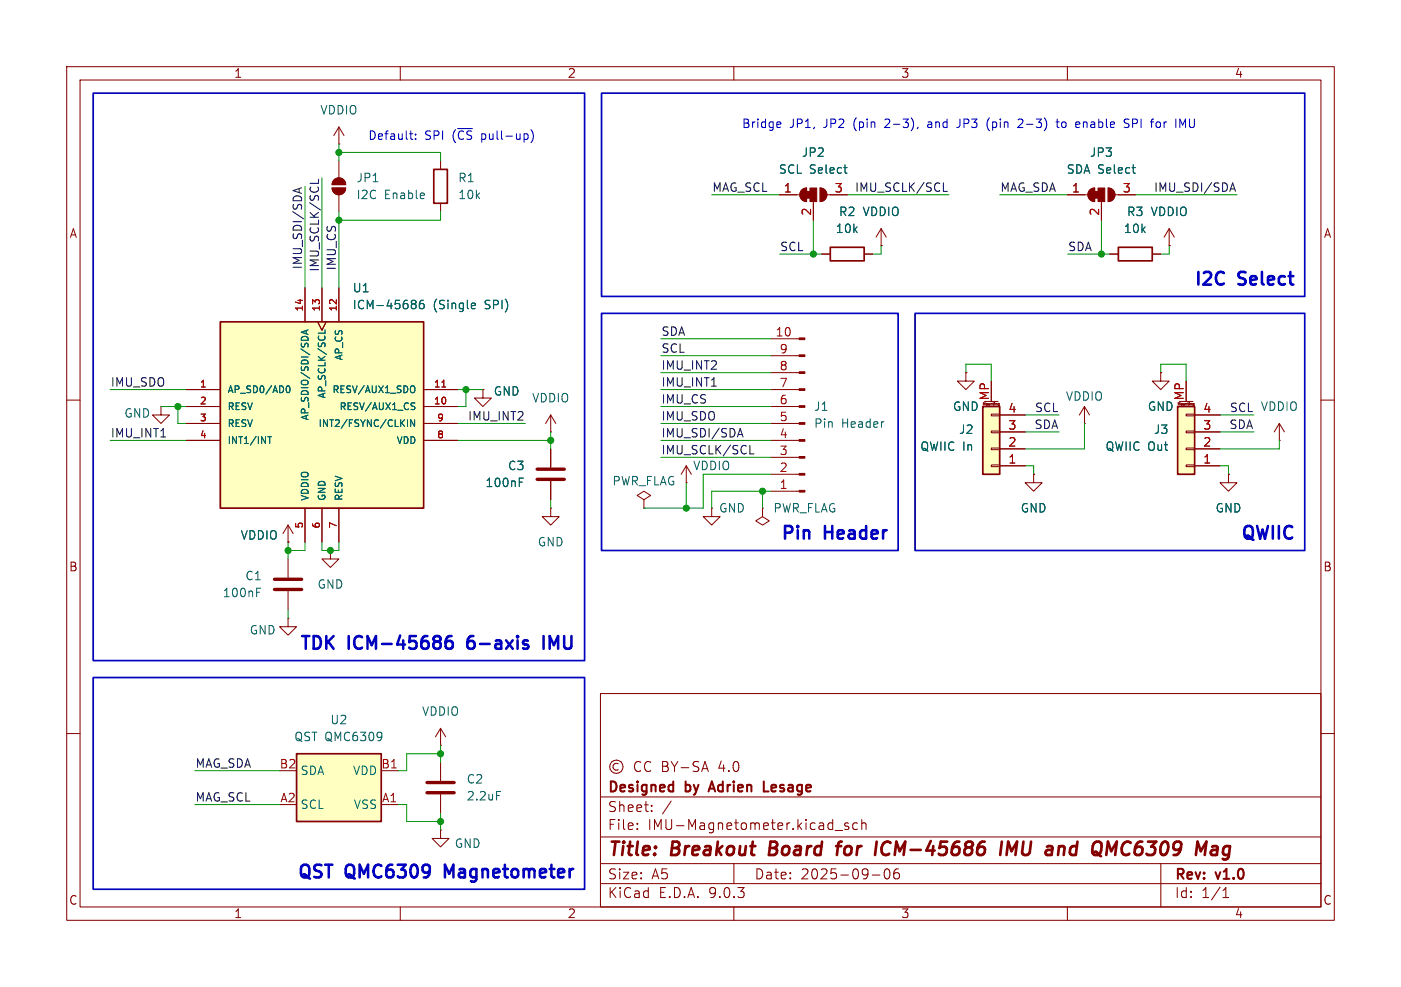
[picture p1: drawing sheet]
<svg xmlns="http://www.w3.org/2000/svg" width="210mm" height="148mm" viewBox="0 0 210 148" stroke-linecap="round" stroke-linejoin="round" font-family="sans-serif">
<g fill="none" stroke="#840000" stroke-width=".15">
<path d="M10 10h190v128h-190zM12 12h186v124h-186zM60 10v2M110 10v2M160 10v2M72.4 58.4v1.3h-1.3l1.3 1.3 1.3-1.3h-1.3M72.4 58.4h.1M10 60h2M43.2 78.7l-.8 1.3M43.2 78.7l.7 1.3M43.2 78.7v2.6M96.5 74.9l1-.6-1-.6-1 .6 1 .6v1.3"/>
<path d="M96.5 76.2h.1M191.8 66h.1M191.8 63.5l-.8 1.3M191.8 63.5l.7 1.3M191.8 63.5v2.5M198 60h2M43.2 81.3h.1M10 110h2M66 111.8h.1M66 109.2l-.7 1.3M66 109.2l.8 1.3M66 109.2v2.6"/>
<path d="M66 114.3v2.8M66 119.1v2.8M90 104h108v32h-108zM90 119.5h108M92.7 114.5a.52 .52 0 0 0-.8 .5 .52 .52 0 0 0 .8 .4M96 114.3a.6 .6 0 0 0-.7 0 .6 .6 0 0 0-.2 .7 .56 .56 0 0 0 .3 .6 .56 .56 0 0 0 .6-.1M97.5 114.3a.6 .6 0 0 0-.7 0 .6 .6 0 0 0-.2 .7 .56 .56 0 0 0 .3 .6 .56 .56 0 0 0 .6-.1M99.3 114.2h.5l.2 .1 .1 .3-.3 .3a.4 .4 0 0 1 .4 .4 .4 .4 0 0 1-.3 .4h-.6zM99.3 114.9h.5M100.6 114.2l.5 .8M101.1 115v.7M101.6 114.2l-.5 .8"/>
<path d="M102.1 115.1h1.2M104.8 114.3l-.6-.1-.2 .1-.1 .3a.71 .71 0 0 0 .7 .4l.2 .3-.2 .3h-.7M105.2 115.7l.5-1.5 .5 1.5M105.3 115.3h.7M198 110h2M60 136v2M90 132.5h108M90 129.5h108M90 125.5h108M95.5 124.2v.2M95.5 123.5v.1M97.7 121.5v.2"/>
<path d="M97.7 120.8v.1M100.6 120.1l-1.3 1.9M110 136v2M110 129.5v3M125.2 124.5h1.1M127.2 123.5l-.4-.1-.2 .2 .1 .2 .5 .2v.3h-.6M128.5 123.5l-.4-.1-.3 .3v.4l.2 .2h.5M129.2 123.5a.37 .37 0 0 1 .6 .1v.8M129.2 122.9v1.5M130.8 131.2h1.1M132.7 130.4l.3-.1a.94 .94 0 0 1 0 1.5h-.1a.91 .91 0 0 1-.2-1.4zM134.7 130.3a.59 .59 0 0 0-.7 .6v.6l.1 .2 .4 .1 .3-.2v-.5l-.1-.2h-.4l-.3 .2"/>
<path d="M160 136v2M174 129.5v6.5M183.3 134.6h.9M183.3 133.5l.5-.4v1.5"/>
<circle cx="92.4" cy="115" r="1"/>
</g>
<path d="M115.5 126.2l-.2 2h.7M125.3 126.9h.8M126.2 126.2l-.4 .1-.1 .2-.3 1.7M132.9 126.2a1.2 1.2 0 0 0-.5 1.9l.5 .1M150.2 126.2l-.3 2M150.9 128.2l.2-2 .5 1.4 .9-1.4-.3 2M159.3 126.9l.3 .3-.2 1M166.6 127.6l.8-1.4-.2 2M182.3 126.9l.2 .3-.1 1M182.5 127.4h-.2M184.2 128.5a.6 .6 0 0 1-.9 .3M184.2 126.9a.66 .66 0 0 0-.8 .4l-.1 .5 .2 .3 .1 .1 .6-.1" fill="none" stroke="#840000" stroke-width=".4"/>
<path d="M106.3 118.3h.8M106.7 117.2l-.5 1.5M114.5 117.2v1.5h.7" fill="none" stroke="#840000" stroke-width=".3"/>
<path d="M64 117.3h4.1M64 118.9h4.1" fill="none" stroke="#840000" stroke-width=".51"/>
<path d="M74.4 118.7h.6" fill="none" stroke="#006464" stroke-width=".15"/>
<path d="M44.4 113h12.7v10.2h-12.7z" fill="#ffffc2"/>
<path d="M44.4 113h12.7v10.2h-12.7z" fill="none" stroke="#840000" stroke-width=".25"/>
<path d="M57.1 115.6h2.6M57.1 120.7h2.6M66 124.5v1.2h1.3l-1.3 1.3-1.2-1.3h1.2M66 124.5h.1" fill="none" stroke="#840000" stroke-width=".15"/>
<path d="M33 48.3h30.5v27.9h-30.5z" fill="#ffffc2"/>
<path d="M124.5 37.1h5v2h-5zM33 48.3h30.5v27.9h-30.5z" fill="none" stroke="#840000" stroke-width=".25"/>
<g fill="none" stroke="#840000" stroke-width=".15">
<path d="M50.8 19.1v2.5M50.8 19.1l-.8 1.2M50.8 19.1l.8 1.2M50.8 21.6h.1M116.8 29.2h3.1M120.2 28.5l.4-.2 .3-.1v2a1.02 1.02 0 0 1-.9-.6 1.02 1.02 0 0 1 .2-1.1zM121.9 30.2v2.8M122.9 28.2a1.02 1.02 0 0 1 1 1 1.02 1.02 0 0 1-1 1zM123.2 38.1h1.3M124 29.2h3M129.5 38.1h1.3M132.1 36.8h.1"/>
<path d="M132.1 34.3l-.8 1.3M132.1 34.3l.7 1.3M132.1 34.3v2.5M160 29.2h3.1M163.4 28.5l.3-.2 .4-.1v2a1.02 1.02 0 0 1-.9-.6 1.02 1.02 0 0 1 .2-1.1zM165.1 30.2v2.8M166.1 28.2a1.02 1.02 0 0 1 1 1 1.02 1.02 0 0 1-1 1zM167.1 29.2h3.1M27.9 58.4h5.1M45.7 43.2v5.1M47.6 48.3l.7 1.2 .6-1.2M48.3 43.2v5.1"/>
<path d="M50.8 43.2v5.1M63.5 58.4h5.1M115.6 58.4h4.2M115.6 55.9h4.2M115.6 53.3h4.2M115.6 50.8h4.2M24.1 61v1.2h1.3l-1.3 1.3-1.2-1.3h1.2M24.1 61h.1M27.9 66h5.1M27.9 63.5h5.1M27.9 61h5.1M45.7 76.2v5.1"/>
<path d="M48.3 76.2v5.1M50.8 76.2v5.1M63.5 66h5.1M63.5 63.5h5.1M63.5 61h5.1M82.5 64.8h.1M82.5 76.2v1.3h1.3l-1.3 1.2-1.2-1.2h1.2M82.5 76.2h.1M82.5 62.2l-.7 1.3M82.5 62.2l.8 1.3M82.5 62.2v2.6M82.5 67.3v2.8"/>
<path d="M82.5 72.1v2.8M106.7 76.2v1.3h1.2l-1.2 1.2-1.3-1.2h1.3M106.7 76.2h.1M115.6 66h4.2M115.6 63.5h4.2M115.6 61h4.2M115.6 73.7h4.2M115.6 71.1h4.2M115.6 68.6h4.2M43.2 92.7v1.3h1.2l-1.2 1.3-1.3-1.3h1.3M43.2 92.7h.1M43.2 83.8v2.8"/>
<path d="M43.2 88.6v2.8M49.5 82.6v1.2h-1.2l1.2 1.3 1.3-1.3h-1.3M49.5 82.6h.1"/>
</g>
<g fill="none" stroke="#006464" stroke-width=".15">
<path d="M126.5 25.1h.5M126.7 25.9l.3 .1M169.7 25.1h.5M169.9 25.9l.3 .1M43 57.9h.1a.54 .54 0 0 1 .4 .5 .54 .54 0 0 1-.4 .5l-.1-.1M45.3 50.5l.3-.1 .4 .1M45.9 49.6v.5M46.2 49.5l-1 .3 1 .4M48.7 49.5v.5M61.8 57.9a.34 .34 0 0 1 .4 .3v.3a.34 .34 0 0 1-.4 .4M61.9 45h.2l.3 .3-.3 .3M61.9 45.6h.2"/>
<path d="M62.1 45.6l.3 .2v.3l-.1 .1-.4 .1M63.5 45a.5 .5 0 0 0-.6 .6v.5l.1 .1 .3 .1 .2-.1 .1-.4-.1-.2-.4-.1-.2 .3M70.8 45.5h.4l.1 .3-.6 .1M71.2 46.2l-.4 .1M40.1 65.5h.6M40.4 65.5v1M61.1 62.9v1.1M61.8 60.9l.3 .1 .1 .2-.2 .2h-.2M61.8 60.4l.4 .1M62.1 62.9v1.1l-.5-1.1v1.1M77.8 72.3h.5M77.8 71.7h.6"/>
<path d="M38.5 88.8h.4M38.5 88.2h.6"/>
</g>
<path d="M66.2 58h.6" fill="none" stroke="#a90000" stroke-width=".15"/>
<path d="M80.5 70.4h4.1M80.5 71.9h4.1M41.1 86.9h4.1M41.1 88.4h4.1" fill="none" stroke="#840000" stroke-width=".51"/>
<g fill="#840000" stroke="#840000" stroke-width=".15">
<path d="M119.8 73.5h.8v.3h-.8z"/>
<path d="M119.8 71h.8v.2h-.8z"/>
<path d="M119.8 68.5h.8v.2h-.8z"/>
<path d="M119.8 65.9h.8v.3h-.8z"/>
<path d="M119.8 63.4h.8v.2h-.8z"/>
<path d="M119.8 60.8h.8v.3h-.8z"/>
<path d="M119.8 58.3h.8v.2h-.8z"/>
<path d="M119.8 55.8h.8v.2h-.8z"/>
<path d="M119.8 53.2h.8v.3h-.8z"/>
<path d="M119.8 50.7h.8v.2h-.8z"/>
<path d="M120.9 28.7h.5v1h-.5z"/>
<path d="M120.2 28.5l.4-.2 .3-.1v2a1.02 1.02 0 0 1-.9-.6 1.02 1.02 0 0 1 .2-1.1z"/>
<path d="M121.4 28.2h1v2h-1z"/>
<path d="M122.9 28.2a1.02 1.02 0 0 1 1 1 1.02 1.02 0 0 1-1 1z"/>
<path d="M164.1 28.7h.5v1h-.5z"/>
<path d="M163.4 28.5l.3-.2 .4-.1v2a1.02 1.02 0 0 1-.9-.6 1.02 1.02 0 0 1 .2-1.1z"/>
<path d="M164.6 28.2h1v2h-1z"/>
<path d="M166.1 28.2a1.02 1.02 0 0 1 1 1 1.02 1.02 0 0 1-1 1z"/>
</g>
<path d="M176.5 61h2.6v10.1h-2.6z" fill="#ffffc2"/>
<path d="M167.6 37.1h5.1v2h-5.1zM176.5 61h2.6v10.1h-2.6z" fill="none" stroke="#840000" stroke-width=".25"/>
<g fill="none" stroke="#840000" stroke-width=".15">
<path d="M49.8 28.2h2a1.02 1.02 0 0 1-1 1 1.02 1.02 0 0 1-1-1zM50.1 27a1.02 1.02 0 0 1 1.1-.2 1.02 1.02 0 0 1 .6 .9h-2zM50.8 24.1v2.6M50.8 29.2v2.6M166.4 38.1h1.2M172.7 38.1h1.3M144.8 55.9v1.3h1.2l-1.2 1.2-1.3-1.2h1.3M144.8 55.9h.1M177.8 57.2v3M102.9 72.4h.1M102.9 69.9l-.8 1.2M102.9 69.9l.7 1.2"/>
<path d="M102.9 69.9v2.5M176.6 60.7v-.3l.1 .2 .2-.2v.3M176.8 60.2h2M177.8 69.7h1.3v.3h-1.3zM177.8 67.2h1.3v.2h-1.3zM177.8 64.6h1.3v.3h-1.3zM177.8 62.1h1.3v.3h-1.3zM178.1 60.4v.3M178.3 60.4h.1M178.8 60.5v.2h.2M178.8 60.5h.1M178.8 60.5h.2"/>
<path d="M179 60.5v.3l-.2 .1M179.1 69.9h3.8M179.1 67.3h3.8M179.1 64.8h3.8M179.1 62.2h3.8"/>
</g>
<g fill="#840000" stroke="#840000" stroke-width=".15">
<path d="M49.8 28.2h2a1.02 1.02 0 0 1-1 1 1.02 1.02 0 0 1-1-1z"/>
<path d="M50.1 27a1.02 1.02 0 0 1 1.1-.2 1.02 1.02 0 0 1 .6 .9h-2z"/>
</g>
<path d="M147.3 61h2.6v10.1h-2.6z" fill="#ffffc2"/>
<path d="M65 25.4h2.1v5.1h-2.1zM147.3 61h2.6v10.1h-2.6z" fill="none" stroke="#840000" stroke-width=".25"/>
<g fill="none" stroke="#840000" stroke-width=".15">
<path d="M66 24.1v1.3M66 30.5v1.3M116.8 29.2h2.6M121.9 30.5v2.5M123.2 38.1h1.3M124.5 29.2h2.5M129.5 38.1h1.3M132.1 36.8h.1M160 29.2h2.6M165.1 30.5v2.5M166.4 38.1h1.2M167.6 29.2h2.6"/>
<path d="M172.7 38.1h1.3M175.3 36.8h.1M175.3 34.3l-.8 1.3M175.3 34.3l.7 1.3M175.3 34.3v2.5M27.9 58.4h5.1M45.7 43.2v5.1M47.6 48.3l.7 1.2 .6-1.2M48.3 43.2v5.1M50.8 43.2v5.1M63.5 58.4h5.1M72.4 58.4h.1"/>
<path d="M144.8 55.9h.1M148.6 57.2v3M174 55.9v1.3h1.3l-1.3 1.2-1.3-1.2h1.3M174 55.9h.1M177.8 57.2v3M27.9 66h5.1M27.9 63.5h5.1M27.9 61h5.1M45.7 76.2v5.1M48.3 76.2v5.1M50.8 76.2v5.1M63.5 66h5.1"/>
<path d="M63.5 63.5h5.1M63.5 61h5.1M82.5 67.3v2.8M82.5 72.1v2.8M114.3 76.2v1.3l1 .6-1 .6-1-.6 1-.6M114.3 76.2h.1M147.4 60.7v-.3l.1 .2 .2-.2v.3M147.6 60.2h2M148.6 69.7h1.3v.3h-1.3zM148.6 67.2h1.3v.2h-1.3zM148.6 64.6h1.3v.3h-1.3zM148.6 62.1h1.3v.3h-1.3z"/>
<path d="M148.9 60.4v.3M149.1 60.4h.1M149.8 60.5v.3l-.2 .1M149.8 60.5l-.2 .1v.1h.2M149.9 69.9h3.8M149.9 67.3h3.8M149.9 64.8h3.8M149.9 62.2h3.8M154.9 71.1v1.3h1.3l-1.3 1.3-1.2-1.3h1.2M154.9 71.1h.1M162.6 63.5h.1M162.6 61l-.8 1.2"/>
<path d="M162.6 61l.7 1.2M162.6 61v2.5M179.1 69.9h3.8M179.1 67.3h3.8M179.1 64.8h3.8M179.1 62.2h3.8M184.1 71.1v1.3h1.3l-1.3 1.3-1.2-1.3h1.2M184.1 71.1h.1M43.2 81.3h.1"/>
</g>
<path d="M44.8 28.3v.6M45.2 28.2l-1.3 .4M47.7 26.9v.6M141.4 28.7h.6M184.5 28.3h.6M184.8 27.4l.4 1.3M110.7 65.2h.6M111 64.3l.4 1.2M112.4 68.1h.6" fill="none" stroke="#0f0f0f" stroke-width=".15"/>
<g fill="none" stroke="#009600" stroke-width=".15">
<path d="M45.7 27.9v15.3M48.3 26.7v16.5M50.8 21.6v2.5M50.8 31.8v11.4M50.8 22.9h15.2v1.2M66 31.8v1.2h-15.2M106.7 29.2h10.1M116.8 38.1h6.4M121.9 33v5.1M127 29.2h15.2M132.1 36.8v1.3h-1.3M149.9 29.2h10.1"/>
<path d="M160 38.1h6.4M165.1 33v5.1M170.2 29.2h15.2M175.3 36.8v1.3h-1.3M16.5 58.4h11.4M68.6 58.4h3.8M69.8 58.4v2.6h-1.2M99.1 58.4h16.5M99.1 53.3h16.5M99.1 50.8h16.5M99.1 55.9h16.5M144.8 55.9v-1.3h3.8v2.6"/>
<path d="M174 55.9v-1.3h3.8v2.6M16.5 66h11.4M24.1 61h3.8M26.7 61v2.5h1.2M68.6 63.5h10.1M68.6 66h13.9M82.5 64.8v2.5M82.5 74.9v1.3M99.1 61h16.5M99.1 63.5h16.5M99.1 66h16.5M99.1 68.6h16.5"/>
<path d="M102.9 72.4v3.8M114.3 73.7v2.5M115.6 71.1h-10.2v5.1h-8.9M115.6 73.7h-8.9v2.5M153.7 69.9h1.2v1.2M153.7 64.8h5M153.7 62.2h5M162.6 63.5v3.8h-8.9M182.9 69.9h1.2v1.2M182.9 64.8h5.1M182.9 62.2h5.1M191.8 66v1.3h-8.9"/>
<path d="M43.2 81.3v2.5M43.2 91.4v1.3M45.7 81.3v1.3h-2.5M48.3 81.3v1.3h2.5v-1.3M29.2 115.6h12.7M66 111.8v2.5M66 113h-5v2.6h-1.3M29.2 120.7h12.7M59.7 120.7h1.3v2.5h5M66 121.9v2.6"/>
</g>
<g fill="none" stroke="#0000c2" stroke-width=".15">
<path d="M79.6 19.5a1.46 1.46 0 0 1 0 1.9M116.6 18.3h.4v.3l-.6 .1M117 19.1h-.4M137.6 19.1l-.1 .2M139.2 18.3h-.1M139.2 18.6a.25 .25 0 0 0-.1 .3 .25 .25 0 0 0 .1 .2M143.8 18.9l-.4 .2M147.9 18.8l.2 .4 .2 .4M148.3 17.7l-.2 .3-.2 .5M152.6 18l.5-.1 .2 .2M153.3 18.2l-.8 .9h.8M158.3 18.3h.5"/>
<path d="M158.5 17.9v1l.3 .2M159.4 18.3l-.3 .2v.4l.3 .2M168.8 18.5l.3 .1 .1 .3-.2 .2h-.3M168.8 17.9h.4M169.8 18.5h.5M170.3 17.9h-.5v1.2M173.7 18.3l.3 .2v.4l-.3 .2M177.3 18.8l.4-.9v1.2M61.4 20.1h.5M61.6 20.8l.3 .1M62.3 20.8v.1M62.3 20.1v.1"/>
<path d="M78.7 20.1h.3l.2 .2-.1 .5-.4 .1"/>
</g>
<path d="M66 95.6l.1 .1-.1 .3M66 96.4l.1 .2-.1 .5M67.7 95.4a.75 .75 0 0 0-.9 .8v.7l.2 .3 .5 .1 .3-.2 .1-.6-.2-.3-.5-.1-.4 .4M78.9 96.7l.3 .2-.1 .3-.2 .1M78.9 96l.2 .1M81.5 95.4v1.9" fill="none" stroke="#0000c2" stroke-width=".38"/>
<path d="M14 14h73.6v85.1h-73.6zM90.2 14h105.4v30.5h-105.4zM90.2 47h44.4v35.6h-44.4zM137.2 47h58.4v35.6h-58.4zM14 101.6h73.6v31.8h-73.6z" fill="none" stroke="#0000c2" stroke-width=".25"/>
<g fill="none" stroke="#006464" stroke-width=".15">
<path d="M126.5 25.1h.5M126.7 25.9l.3 .1M169.7 25.1h.5M169.9 25.9l.3 .1M43 57.9h.1a.54 .54 0 0 1 .4 .5 .54 .54 0 0 1-.4 .5l-.1-.1M45.3 50.5l.3-.1 .4 .1M45.9 49.6v.5M46.2 49.5l-1 .3 1 .4M48.7 49.5v.5M61.8 57.9a.34 .34 0 0 1 .4 .3v.3a.34 .34 0 0 1-.4 .4M61.9 45h.2l.3 .3-.3 .3M61.9 45.6h.2"/>
<path d="M62.1 45.6l.3 .2v.3l-.1 .1-.4 .1M63.5 45a.5 .5 0 0 0-.6 .6v.5l.1 .1 .3 .1 .2-.1 .1-.4-.1-.2-.4-.1-.2 .3M70.8 45.5h.4l.1 .3-.6 .1M71.2 46.2l-.4 .1M40.1 65.5h.6M40.4 65.5v1M61.1 62.9v1.1M61.8 60.9l.3 .1 .1 .2-.2 .2h-.2M61.8 60.4l.4 .1M62.1 62.9v1.1l-.5-1.1v1.1M77.8 72.3h.5M77.8 71.7h.6"/>
</g>
<path d="M66.2 58h.6" fill="none" stroke="#a90000" stroke-width=".15"/>
<g fill="#009600" stroke="#009600" stroke-width=".15">
<circle cx="165.1" cy="38.1" r=".46"/>
<circle cx="50.8" cy="22.9" r=".46"/>
<circle cx="114.3" cy="73.7" r=".46"/>
<circle cx="66" cy="123.2" r=".46"/>
<circle cx="66" cy="113" r=".46"/>
<circle cx="50.8" cy="33" r=".46"/>
<circle cx="82.5" cy="66" r=".46"/>
<circle cx="102.9" cy="76.2" r=".46"/>
<circle cx="121.9" cy="38.1" r=".46"/>
<circle cx="69.8" cy="58.4" r=".46"/>
<circle cx="26.7" cy="61" r=".46"/>
<circle cx="49.5" cy="82.6" r=".46"/>
<circle cx="43.2" cy="82.6" r=".46"/>
</g>
<g font-size="2.8" fill="#840000">
<text x="91" y="128.9">Title:</text>
<text x="100.7" y="128.9">Breakout</text>
<text x="116.1" y="128.9">Board</text>
<text x="127.1" y="128.9">for</text>
<text x="133.6" y="128.9">ICM-45686</text>
<text x="153.2" y="128.9">IMU</text>
<text x="160.9" y="128.9">and</text>
<text x="168.6" y="128.9">QMC6309</text>
<text x="184.9" y="128.9">Mag</text>
</g>
<g font-size="2.7" fill="#0000c2">
<text x="178.7" y="42.9">I2C</text>
<text x="185.5" y="42.9">Select</text>
<text x="116.7" y="81">Pin</text>
<text x="123.5" y="81">Header</text>
<text x="185.7" y="81">QWIIC</text>
<text x="44.6" y="97.5">TDK</text>
<text x="52.1" y="97.5">ICM-45686</text>
<text x="70.7" y="97.5">6-axis</text>
<text x="82.8" y="97.5">IMU</text>
<text x="44.2" y="131.8">QST</text>
<text x="51.7" y="131.8">QMC6309</text>
<text x="67.3" y="131.8">Magnetometer</text>
</g>
<g font-size="2.1" fill="#840000">
<text x="91" y="119.2">Designed</text>
<text x="102.8" y="119.2">by</text>
<text x="107.1" y="119.2">Adrien</text>
<text x="107.8" y="116">4.0</text>
<text x="115.7" y="119.2">Lesage</text>
<text x="91" y="124.7">File:</text>
<text x="91" y="122">Sheet:</text>
<text x="97.1" y="124.7">IMU-Magnetometer.kicad_sch</text>
<text x="91" y="134.9">KiCad</text>
<text x="91" y="132.1">Size:</text>
<text x="97.7" y="132.1">A5</text>
<text x="98.7" y="134.9">E.D.A.</text>
<text x="106.3" y="134.9">9.0.3</text>
<text x="113" y="132.1">Date:</text>
<text x="120" y="132.1">2025-09-06</text>
<text x="176" y="132.3">Rev:</text>
<text x="176" y="134.9">Id:</text>
<text x="180.1" y="134.9">1/1</text>
<text x="182.4" y="132.3">v1.0</text>
</g>
<g font-size="1.8" fill="#840000">
<text x="35" y="11.9">1</text>
<text x="85" y="11.9">2</text>
<text x="135" y="11.9">3</text>
<text x="185" y="11.9">4</text>
<text x="10.3" y="35.9">A</text>
<text x="198.4" y="35.9">A</text>
<text x="10.3" y="85.9">B</text>
<text x="198.3" y="85.9">B</text>
<text x="10.3" y="135.9">C</text>
<text x="35" y="137.9">1</text>
<text x="85" y="137.9">2</text>
<text x="135" y="137.9">3</text>
<text x="185" y="137.9">4</text>
<text x="198.3" y="135.9">C</text>
</g>
<g font-size="1.8" fill="#006464">
<text x="47.9" y="17.4">VDDIO</text>
<text x="120.1" y="23.7">JP2</text>
<text x="163.3" y="23.7">JP3</text>
<text x="53.3" y="27.5">JP1</text>
<text x="68.6" y="27.5">R1</text>
<text x="116.6" y="26.3">SCL Select</text>
<text x="159.8" y="26.3">SDA Select</text>
<text x="53.3" y="30.1">I2C</text>
<text x="57.6" y="30.1">Enable</text>
<text x="68.6" y="30.1">10k</text>
<text x="125.2" y="35.2">10k</text>
<text x="125.7" y="32.6">R2</text>
<text x="129.2" y="32.6">VDDIO</text>
<text x="168.4" y="35.2">10k</text>
<text x="168.8" y="32.6">R3</text>
<text x="172.4" y="32.6">VDDIO</text>
<text x="52.8" y="46.6">ICM-45686</text>
<text x="52.8" y="44">U1</text>
<text x="64.9" y="46.6">(Single</text>
<text x="72.8" y="46.6">SPI)</text>
<text x="73.9" y="59.5">GND</text>
<text x="18.5" y="62.8">GND</text>
<text x="79.7" y="60.6">VDDIO</text>
<text x="121.9" y="61.8">J1</text>
<text x="121.9" y="64.4">Pin</text>
<text x="126.1" y="64.4">Header</text>
<text x="142.7" y="61.8">GND</text>
<text x="143.7" y="65.3">J2</text>
<text x="159.7" y="60.3">VDDIO</text>
<text x="172" y="61.8">GND</text>
<text x="172.9" y="65.3">J3</text>
<text x="76" y="70.7">C3</text>
<text x="103.8" y="70.7">VDDIO</text>
<text x="137.9" y="67.8">QWIIC In</text>
<text x="165.6" y="67.8">QWIIC Out</text>
<text x="72.7" y="73.3">100nF</text>
<text x="91.7" y="73">PWR_FLAG</text>
<text x="107.7" y="77.1">GND</text>
<text x="115.8" y="77.1">PWR_FLAG</text>
<text x="152.9" y="77.1">GND</text>
<text x="182.1" y="77.1">GND</text>
<text x="36" y="81.1">VDDIO</text>
<text x="80.5" y="82.1">GND</text>
<text x="33.3" y="89.8">100nF</text>
<text x="36.7" y="87.2">C1</text>
<text x="47.5" y="88.5">GND</text>
<text x="37.3" y="95.4">GND</text>
<text x="63.2" y="107.5">VDDIO</text>
<text x="44" y="111.4">QST QMC6309</text>
<text x="49.4" y="108.8">U2</text>
<text x="45" y="116.4">SDA</text>
<text x="52.8" y="116.4">VDD</text>
<text x="69.9" y="117.7">C2</text>
<text x="45" y="121.5">SCL</text>
<text x="52.9" y="121.5">VSS</text>
<text x="69.9" y="120.2">2.2uF</text>
<text x="68.1" y="127.4">GND</text>
</g>
<g font-size="1.8" fill="#0000c2">
<text x="55.1" y="21.2">Default:</text>
<text x="63.7" y="21.2">SPI</text>
<text x="67.9" y="21.2">(~{CS}pull-up)</text>
<text x="111.1" y="19.4">Bridge</text>
<text x="118.4" y="19.4">JP1,</text>
<text x="123.6" y="19.4">JP2</text>
<text x="128.2" y="19.4">(pin</text>
<text x="133.1" y="19.4">2-3),</text>
<text x="139.7" y="19.4">and</text>
<text x="144.3" y="19.4">JP3</text>
<text x="149" y="19.4">(pin</text>
<text x="153.9" y="19.4">2-3)</text>
<text x="159.9" y="19.4">to</text>
<text x="162.9" y="19.4">enable</text>
<text x="170.4" y="19.4">SPI</text>
<text x="174.7" y="19.4">for</text>
<text x="178.5" y="19.4">IMU</text>
</g>
<g font-size="1.8" fill="#0f0f0f">
<text x="106.7" y="28.9">MAG_SCL</text>
<text x="128.1" y="28.9">IMU_SCLK/SCL</text>
<text x="149.9" y="28.9">MAG_SDA</text>
<text x="172.9" y="28.9">IMU_SDI/SDA</text>
<text x="45.4" y="40.5" transform="rotate(-90 45.4 40.5)">IMU_SDI/SDA</text>
<text x="47.9" y="40.8" transform="rotate(-90 47.9 40.8)">IMU_SCLK/SCL</text>
<text x="50.5" y="40.6" transform="rotate(-90 50.5 40.6)">IMU_CS</text>
<text x="116.8" y="37.8">SCL</text>
<text x="160" y="37.8">SDA</text>
<text x="99.1" y="53">SCL</text>
<text x="99.1" y="50.5">SDA</text>
<text x="16.5" y="58.1">IMU_SDO</text>
<text x="99.1" y="58.1">IMU_INT1</text>
<text x="99.1" y="55.5">IMU_INT2</text>
<text x="16.5" y="65.7">IMU_INT1</text>
<text x="70.1" y="63.2">IMU_INT2</text>
<text x="99.1" y="65.7">IMU_SDI/SDA</text>
<text x="99.1" y="63.2">IMU_SDO</text>
<text x="99.1" y="60.6">IMU_CS</text>
<text x="155" y="64.4">SDA</text>
<text x="155" y="61.9">SCL</text>
<text x="184.2" y="64.4">SDA</text>
<text x="184.2" y="61.9">SCL VDDIO</text>
<text x="99.1" y="68.2">IMU_SCLK/SCL</text>
<text x="29.2" y="115.2">MAG_SDA</text>
<text x="29.2" y="120.3">MAG_SCL</text>
</g>
<g font-size="1.8" fill="#a90000">
<text x="117.4" y="29">1</text>
<text x="125" y="29">3</text>
<text x="160.6" y="29">1</text>
<text x="168.2" y="29">3</text>
<text x="121.7" y="32.5" transform="rotate(-90 121.7 32.5)">2</text>
<text x="164.8" y="32.5" transform="rotate(-90 164.8 32.5)">2</text>
<text x="116.2" y="50.5">10</text>
<text x="116.8" y="53.1">9</text>
<text x="116.8" y="58.2">7</text>
<text x="116.8" y="55.6">8</text>
<text x="116.8" y="65.8">4</text>
<text x="116.8" y="63.2">5</text>
<text x="116.8" y="60.7">6</text>
<text x="148.3" y="60.1" transform="rotate(-90 148.3 60.1)">MP</text>
<text x="151.1" y="64.5">3</text>
<text x="151.1" y="62">4</text>
<text x="177.5" y="60.1" transform="rotate(-90 177.5 60.1)">MP</text>
<text x="180.3" y="64.5">3</text>
<text x="180.3" y="62">4</text>
<text x="116.8" y="70.9">2</text>
<text x="116.8" y="68.3">3</text>
<text x="151.1" y="69.6">1</text>
<text x="151.1" y="67.1">2</text>
<text x="180.3" y="69.6">1</text>
<text x="180.3" y="67.1">2</text>
<text x="116.8" y="73.4">1</text>
<text x="41.8" y="115.3">B2</text>
<text x="57.1" y="115.3">B1</text>
<text x="41.9" y="120.4">A2</text>
<text x="57.2" y="120.4">A1</text>
</g>
<g font-size="1.4" fill="#a90000">
<text x="45.5" y="46.8" transform="rotate(-90 45.5 46.8)">14</text>
<text x="48" y="46.8" transform="rotate(-90 48 46.8)">13</text>
<text x="50.5" y="46.8" transform="rotate(-90 50.5 46.8)">12</text>
<text x="29.9" y="58.2">1</text>
<text x="64.9" y="58.2">11</text>
<text x="29.9" y="65.8">4</text>
<text x="29.9" y="60.7">2</text>
<text x="29.9" y="63.2">3</text>
<text x="64.9" y="60.7">10</text>
<text x="65.4" y="63.2">9</text>
<text x="65.4" y="65.8">8</text>
<text x="45.5" y="79.4" transform="rotate(-90 45.5 79.4)">5</text>
<text x="48" y="79.4" transform="rotate(-90 48 79.4)">6</text>
<text x="50.5" y="79.4" transform="rotate(-90 50.5 79.4)">7</text>
</g>
<g font-size="1.4" fill="#006464">
<text x="34" y="59.2">AP_SD0/AD0</text>
<text x="49" y="59.9" transform="rotate(-90 49 59.9)">AP_SCLK/SCL</text>
<text x="49.7" y="59.2">RESV/AUX1_SDO</text>
<text x="51.5" y="54.2" transform="rotate(-90 51.5 54.2)">AP_CS</text>
<text x="34" y="61.7">RESV</text>
<text x="34" y="64.2">RESV</text>
<text x="46.5" y="63.2" transform="rotate(-90 46.5 63.2)">AP_SDIO/SDI/SDA</text>
<text x="47.6" y="64.2">INT2/FSYNC/CLKIN</text>
<text x="50.8" y="61.7">RESV/AUX1_CS</text>
<text x="34" y="66.8">INT1/INT</text>
<text x="59.3" y="66.8">VDD</text>
<text x="46.5" y="75.2" transform="rotate(-90 46.5 75.2)">VDDIO</text>
<text x="49" y="75.2" transform="rotate(-90 49 75.2)">GND</text>
<text x="51.5" y="75.2" transform="rotate(-90 51.5 75.2)">RESV</text>
</g>
<g font-size=".5" fill="#840000">
<text x="147.1" y="61">Mounting</text>
<text x="176.3" y="61">Mounting</text>
</g>
</svg>
